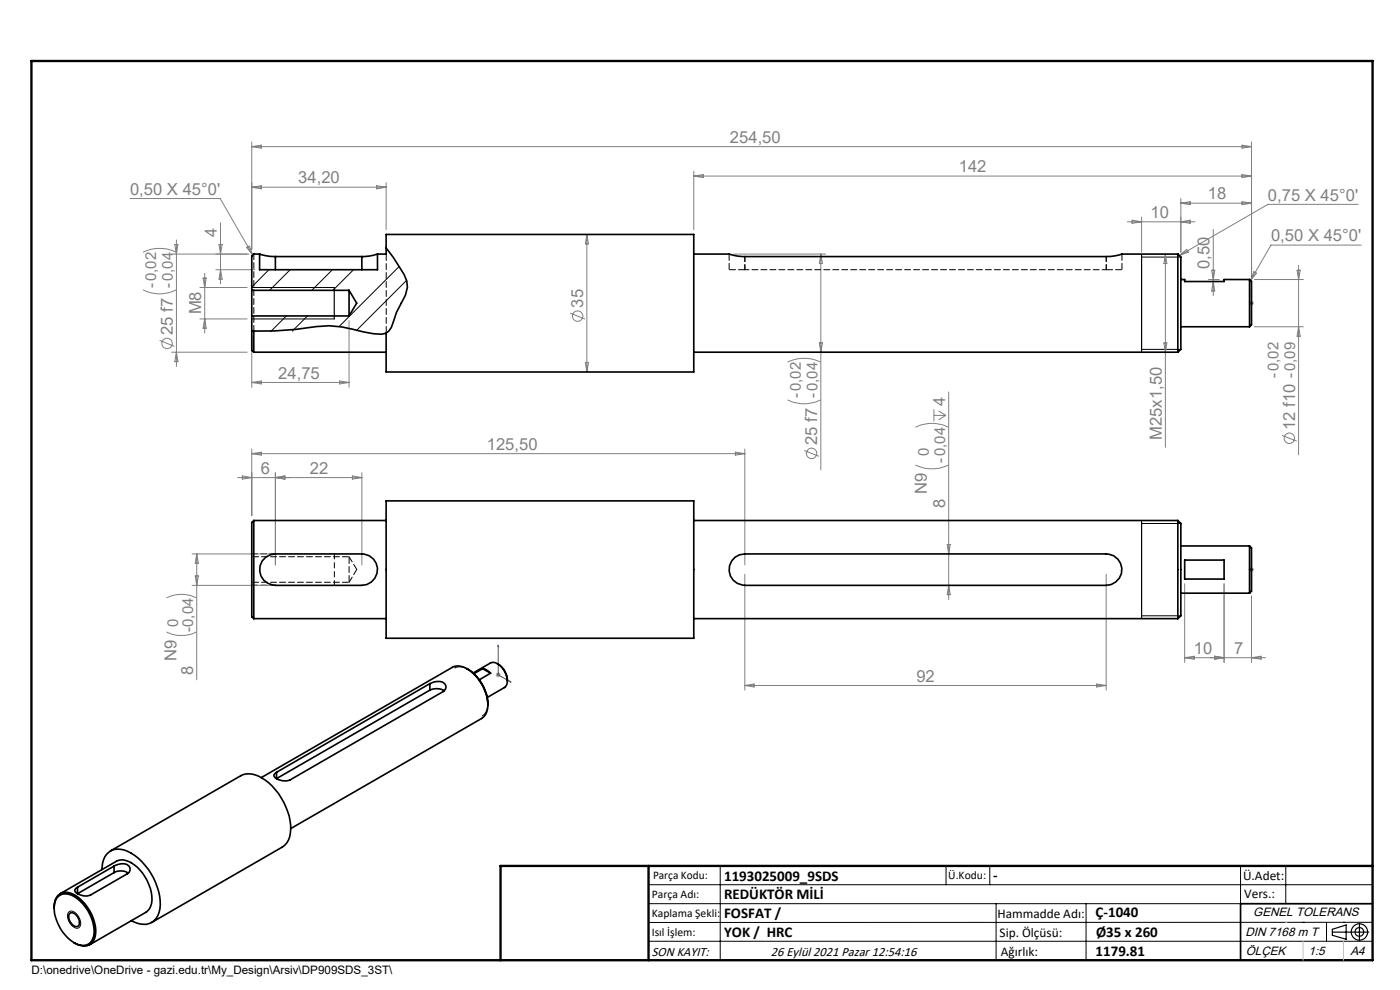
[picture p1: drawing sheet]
<svg xmlns="http://www.w3.org/2000/svg" width="297mm" height="210mm" viewBox="0 0 297 210" stroke-linecap="round" stroke-linejoin="round" font-family="sans-serif">
<g fill="none" stroke="#808080" stroke-width=".21">
<path d="M53.4 39.7l2-.3v.7zM53.4 39.7h28.5M53.4 30.1v22.8M53.4 31.1l2-.3v.6zM53.4 31.1h212.1M79.9 39.4l2 .3-2 .4zM81.9 38.7v10M147.2 36.3v12.4M147.2 37.4h118.3M147.2 37.4l2-.4v.7zM263.5 30.8l2 .3-2 .3zM263.5 37l2 .4-2 .3z"/>
<path d="M265.5 30.1v28.2M27.6 42.1h19.1l6.9 12M30.3 53.5a8 8 0 0 1 7.1 0M37.1 51.9h.6l-.3 2zM37.4 50.9v26.8M43.1 59h.6l-.3 2zM43.4 58v12.7M45.8 57.2h8.3M46.5 51.9h.6l-.3 2zM46.8 47.3v12.9M46.8 57.2l.3 2h-.6zM52.4 52.5l.5-.3 .7 1.9z"/>
<path d="M52.8 53.9h-16.4M124.5 49.7v29.2M124.5 49.7l.3 2h-.6zM155.7 53.9h19.5M174.1 53.9l.4 2h-.7zM174.1 53.9v45.8M239.2 47.1h14.3M240.2 46.7l2 .4-2 .3zM242.2 46v7.5M247.2 53.9v41M247.2 53.9l.3 2h-.6zM250.2 54.2l1.5-1.3 .4 .6z"/>
<path d="M250.5 47.1l2-.4v.7zM250.5 42.1v11.4M250.5 43.1h15M250.5 43.1l2-.3v.6zM256.4 59.3h2.3M257 57.3h.7l-.3 2zM257.4 48.7v14M257.4 59.7l.3 2h-.7zM263.5 42.8l2 .3-2 .3zM266 57.6l.6 .4-1.3 1.5zM266.1 59.3h10.4M275.2 57.3h.6l-.3 2z"/>
<path d="M275.5 56.3v40.2M288.1 43.3h-19.1l-18.8 10.9M288.7 52h-19.1l-4.3 7.5M30.3 61.5a7.7 7.7 0 0 0 7.1 0M33.9 72.2l3.1 1.3M36.4 74.7h16M37.4 74.7l.3 2h-.6zM42.4 61h10M42.4 67.7h10M43.4 67.7l.3 1.9h-.6zM53.4 71.2v11M74 68v14.2"/>
<path d="M121 66.4l3.1 1.3M124.2 76.9h.6l-.3 2zM167.1 76.8a8 8 0 0 1 7 0M173.8 72.7h.7l-.4 2zM246.9 72.7h.6l-.3 2zM265 64.3h1M265.1 64l.8 .7M265.5 63.8v1M265.9 64l-.8 .7M266.1 69.3h10.4M275.5 69.3l.3 2h-.6zM53.4 81.1h20.6"/>
<path d="M53.4 81.1l2-.3v.6zM53.4 95.2v14.2M53.4 96.2l2-.3v.6zM53.4 96.2h104.6M72 80.8l2 .3-2 .3zM156 95.9l2 .3-2 .3zM158 95.2v24.6M167.1 84.8a8 8 0 0 0 7 0M170.6 95.6l3.1 1.2M194.2 98.6a8 8 0 0 0 7 0M194.2 90.6a8 8 0 0 1 7 0M198.1 86.8v2.6"/>
<path d="M198.1 88.1h2.5M199.1 87.2l1.5 .9M200.6 88.1l-1.5 1M201.3 83.1v44.1M272 92.3l3.1 1.3M40.7 117.5h16.7M41.7 117.5v26.7M41.7 117.5l.4 2h-.7zM51.4 101l2 .3-2 .3zM58.4 101.3l2-.3v.6zM58.4 100.3v19.5M74.8 101l2 .3-2 .3z"/>
<path d="M76.8 100.3v19.5M76.8 101.3h-26.4M200.9 115.5h.7l-.3 2zM35.3 134a7.2 7.2 0 0 0 6.4 0M35.3 126.8a7.2 7.2 0 0 1 6.4 0M40.7 124.2h16.7M41.4 122.2h.7l-.4 2zM158 121.8v24.6M201.3 124.2l.3 1.9h-.7zM234.7 121.8v24.6M251.3 123.8v16.7M251.3 139.5h17.2"/>
<path d="M251.3 139.5l2-.3v.6zM257.7 139.2l2 .3-2 .3zM259.7 123.8v16.7M265 120.8h1M265.1 120.5l.8 .7M265.5 120.3v1M265.5 126.4v14.1M265.5 139.5l2-.3v.6zM265.9 120.5l-.8 .7M105.2 143.1h1M105.3 142.8l.7 .7M105.7 142.6v1"/>
<path d="M106 142.8l-.7 .7M158 145.4h76.7M158 145.4l2-.3v.6zM232.7 145.1l2 .3-2 .3z"/>
<circle cx="35.4" cy="72.8" r="1.1"/>
<circle cx="122.5" cy="67.1" r="1.09"/>
<circle cx="172.2" cy="96.2" r="1.1"/>
<circle cx="273.5" cy="93" r="1.11"/>
</g>
<g fill="none" stroke="#000" stroke-width=".21">
<path d="M242.2 54.5h8.3M53.4 61h17.5M53.4 67.7h17.5M242.2 74.1h8.3M242.2 111h8.3M242.2 130.6h8.3M96.4 141.7a3.8 3.8 0 0 1 4.5 1.5 8.2 8.2 0 0 1 2.4 7.3 2.14 2.14 0 0 1-1 1.4M14.5 193.6a1.23 1.23 0 0 1 1.9 .5l.3 .4a1.54 1.54 0 0 1-.3 2.4 2.61 2.61 0 0 1-1.9-3.3zM137.6 187.7h153.6M137.6 191.7h153.6M137.6 199.7h153.6M152.8 183.7v20"/>
<path d="M200.7 183.7v4M210 183.7v4M211.3 191.7v12M230.4 191.7v12M263.2 183.7v20M272.8 183.7v8M276.4 195.6h.1M281.4 195.6v4.1M285 195.6h.1M291.2 195.6l-153.6 .1"/>
</g>
<g fill="none" stroke="#000" stroke-width=".25">
<path d="M242.2 53.9v20.8M70.9 61v6.7M242.2 110.4v20.8M282.6 197.7h7.8M282.6 197.1l3-.9v3l-3-.8zM288.4 195.8v3.8M106.2 203.7h185"/>
<circle cx="288.4" cy="197.7" r="1.74"/>
<circle cx="288.4" cy="197.7" r=".93"/>
</g>
<path d="M70.9 117.6v6.5" fill="none" stroke="#000" stroke-width=".21" stroke-dasharray="1.3 .6" stroke-dashoffset=".2" stroke-linecap="butt"/>
<path d="M265.5 56.6v.4v-.4M265.5 56.6v7.7M265.5 64.2v.2zM265.5 64.3h.1M105.7 136.8l.1 .4-.2-.1zM105.7 136.8v6.3l2.7 1.6M265.5 124.7v-.4v.4M265.5 120.7v.2zM265.5 120.8h.1M265.5 120.8v3.9M108.2 144.5l.2 .2-.2-.1z" fill="none" stroke="#00f" stroke-width=".21"/>
<path d="M58.4 117.5h-5M70.9 117.5v.1M53.4 124.1h5" fill="none" stroke="#000" stroke-width=".21" stroke-dasharray="1.3 .6"/>
<path d="M291.2 191.7h-28v12" fill="none" stroke="#000" stroke-width=".35"/>
<path d="M6.7 12.9h284.5v190.8h-284.5zM137.6 183.7v20M291.2 183.7h-185v20" fill="none" stroke="#000" stroke-width=".5"/>
<path d="M276.4 199.7v4M285 199.7v4" fill="none" stroke="#c0c0c0" stroke-width=".21"/>
<path d="M272.8 195.6h.1" fill="none" stroke="#c0c0c0" stroke-width=".25"/>
<g fill="#00f">
<path d="M265.5 64.2v.2zM265.5 56.6v.4z"/>
<path d="M108.2 144.5l.2 .2-.2-.1zM105.7 136.8l.1 .4-.2-.1zM265.5 124.3v.4zM265.5 120.7v.2z"/>
</g>
<path d="M57 57.2l-3.6 3.7M61.6 57.2l-4.4 4.4M70.5 57.2l-4.4 4.4M75 57.2l-4.4 4.4M84.7 56.5l-12.7 12.7M86.3 59.5l-10.6 10.6M60.7 67l-3.3 3.4M65.2 67l-3.2 3.2" fill="none" stroke="#000" stroke-width=".21"/>
<g fill="none" stroke="#000" stroke-width=".35">
<path d="M55.1 53.9l1.3 .3 2 .2M55.1 53.9h-1.3l-.4 .4v7.3M55.1 53.9v3.3h25v-3.3M58.4 54.4h18.4M58.4 54.4v2.8M76.8 54.4v2.8M80.1 53.9l-1.7 .4-1.6 .1M81.9 52.6v-2.9h65.3v29.2h-65.3v-8.2M81.9 52.6a31.9 31.9 0 0 1 4.4 7l.1 1.4-.4 1.6a25 25 0 0 0-3 6.9l-.5 .7-.6 .5M81.9 52.6v1.3h-1.8M147.2 53.9h7.5l2.8 .5h77.2l2-.2 1.2-.3h12M249.9 53.9v20.8"/>
<path d="M249.9 53.9l.6 .6v19.6l-.6 .6M250.5 59.3h.8v.4h8.4v-.4h5.4M265.1 59.3a1.26 1.26 0 0 1 .4 1.4v7.2a1.18 1.18 0 0 1-.4 1.4M265.1 59.3v10M53.4 70.2v3a1.34 1.34 0 0 0 .4 1.5M53.4 61.6v5.4M53.4 70.2h.4M53.4 67h20.6M53.4 61.6h20.6M53.4 67v3.2M53.8 70.2v4.5M53.8 70.2h4.5l4.4-.3 4.4-.6a24 24 0 0 1 10 1.1l2.1 .4 1.7 .1 1-.2"/>
<path d="M53.8 74.7h28.1M74 61.6v5.4M74 61.6l1.7 2.7-1.7 2.7M147.2 74.7h102.7M250.5 69.3h14.6M53.8 110.4v20.8M53.8 110.4a1.7 1.7 0 0 0-.4 1.8v18.6l.4 .4M53.8 110.4h28.1M56.4 118.2l1-.5 1-.2h18.4a3.3 3.3 0 0 1 3.3 3.3 3.3 3.3 0 0 1-3.3 3.4h-18.4a3.3 3.3 0 0 1-3.1-2.3 3.3 3.3 0 0 1 1.1-3.7zM81.9 106.2h65.3v29.2h-65.3zM147.2 110.4h102.7M156 118.2l.9-.5 1.1-.2h76.7a3.3 3.3 0 0 1 3.3 3.3 3.3 3.3 0 0 1-3.3 3.4h-76.7a3.3 3.3 0 0 1-3.2-2.3 3.3 3.3 0 0 1 1.2-3.7z"/>
<path d="M249.9 110.4v20.8M249.9 110.4a1.7 1.7 0 0 1 .6 2v18.2l-.6 .6M250.5 115.8h14.6M251.3 118.8h8.4v4h-8.4zM265.1 115.8a1.21 1.21 0 0 1 .4 1.5v7.1a1.18 1.18 0 0 1-.4 1.4M265.1 115.8v10M53.8 131.2h28.1M147.2 131.2h102.7M250.5 125.8h14.6M91.2 145a2.91 2.91 0 0 1 3.1 0 1.04 1.04 0 0 1-.2 1.7l-32.6 18.7a3.1 3.1 0 0 1-3.4-.7v-.3l.6-.6M91.2 146.4l1.4-.3 1 .1 .6 .3M91.2 145l-32.5 18.8"/>
<path d="M91.2 146.4l-32.5 18.8v-1.4M91.2 145v1.4M99.1 141.8a2.92 2.92 0 0 0-3.1-.2l-40.6 23.4M99.1 141.8a9.4 9.4 0 0 1 4.3 8.6 2.73 2.73 0 0 1-1.2 2l-40.5 23.3M99.1 141.8a9.1 9.1 0 0 1 4.4 7.7M102.4 141.8a2.85 2.85 0 0 1 1.7 1M102.4 141.8l-1.9 1.1M102.4 141.8l1.7 1M104.1 142.8l-2.4 1.4M105.5 140.8a1.45 1.45 0 0 0-1.5-.2l-3.6 2.2M105.5 140.8a4.4 4.4 0 0 1 2 4.4l-.4 .6-3.7 2.1M105.5 140.8a4.2 4.2 0 0 1 2.1 3.7"/>
<path d="M11.5 192.6a2.96 2.96 0 0 1 2.2-3.3 6.1 6.1 0 0 1 4.9 3.2 7.9 7.9 0 0 1 1.4 6.8 2.43 2.43 0 0 1-3.5 1.1l-.8-.4M12.4 190.1a3.5 3.5 0 0 1 4.6 1 8.8 8.8 0 0 1 2.9 7.5 2.35 2.35 0 0 1-3.5 1.7 8.9 8.9 0 0 1-4.8-8.7l.5-1.1zM12.8 189.6l11.9-6.9a2.92 2.92 0 0 1 3.1 .3 9.4 9.4 0 0 1 4.4 8.5 2.75 2.75 0 0 1-1.3 2l-11.9 6.9M14.7 193.8a1.18 1.18 0 0 1 1.8 .7 1.45 1.45 0 0 1 0 2 2.01 2.01 0 0 1-1.8-2.7zM21.6 184.5a3.8 3.8 0 0 1 3.3-4.4 8.6 8.6 0 0 1 6.5 4.2 11.6 11.6 0 0 1 2.4 9.2 3.4 3.4 0 0 1-4.8 2.3l-1.1-.5M23.4 180.5l27.7-16a4.8 4.8 0 0 1 5.2 1 13.7 13.7 0 0 1 5.4 10.4 4.2 4.2 0 0 1-1.8 3.8l-27.7 16M24.2 183.7a2.82 2.82 0 0 1 3.1 0 1.07 1.07 0 0 1-.3 1.6l-7.7 4.5a2.97 2.97 0 0 1-3.4-.8l.2-.5 .3-.3M24.2 185.1a3.1 3.1 0 0 1 3 .1M24.2 183.7l-7.8 4.5M24.2 185.1l-7.8 4.5v-1.4M24.2 183.7v1.4"/>
</g>
<path d="M53.9 70.2v-16.3" fill="none" stroke="#000" stroke-width=".21" stroke-dasharray="1.3 .6" stroke-dashoffset=".1"/>
<path d="M154.7 57.2h3.3M154.7 53.9v3.3M234.7 57.2h3.3M238 57.2v-3.3M81.9 70.6v-16.7" fill="none" stroke="#000" stroke-width=".21" stroke-dasharray="1.3 .6" stroke-dashoffset="-.1"/>
<path d="M158 57.2v-2.8M234.7 57.2v-2.8" fill="none" stroke="#000" stroke-width=".21" stroke-dasharray="1.3 .6" stroke-dashoffset=".2"/>
<path d="M158 57.2h76.7" fill="none" stroke="#000" stroke-width=".21" stroke-dasharray="1.3 .6" stroke-dashoffset=".4"/>
<path d="M74.1 118.1h-20.7M53.4 123.5h20.7M74.1 123.5v-5.4" fill="none" stroke="#000" stroke-width=".21" stroke-dasharray="1.3 .6" stroke-dashoffset="-.2"/>
<path d="M74.1 123.5l1.6-2.7M75.7 120.8l-1.6-2.7" fill="none" stroke="#000" stroke-width=".21" stroke-dasharray="1.3 .6"/>
<g font-size="3.5" fill="#808080">
<text x="154.9" y="30.3">254,50</text>
<text x="27.6" y="41.3">0,50 X 45°0'</text>
<text x="63.3" y="38.9">34,20</text>
<text x="203.4" y="36.5">142</text>
<text x="244.1" y="46.2">10</text>
<text x="256.2" y="42.3">18</text>
<text x="269" y="42.5">0,75 X 45°0'</text>
<text x="46" y="50.2" transform="rotate(-90 46 50.2)">4</text>
<text x="269.6" y="51.2">0,50 X 45°0'</text>
<text x="256.6" y="57.1" transform="rotate(-90 256.6 57.1)">0,50</text>
<text x="123.7" y="65.3" transform="rotate(-90 123.7 65.3)">35</text>
<text x="36.6" y="71.1" transform="rotate(-90 36.6 71.1)">25 f7 -0,04</text>
<text x="42.6" y="66.7" transform="rotate(-90 42.6 66.7)">M8</text>
<text x="59" y="80.3">24,75</text>
<text x="200.5" y="86.2" transform="rotate(-90 200.5 86.2)">4</text>
<text x="103.3" y="95.4">125,50</text>
<text x="173.4" y="94.4" transform="rotate(-90 173.4 94.4)">25 f7 -0,04</text>
<text x="246.5" y="93.3" transform="rotate(-90 246.5 93.3)">M25x1,50</text>
<text x="274.7" y="91.2" transform="rotate(-90 274.7 91.2)">12 f10 -0,09</text>
<text x="55.3" y="100.5">6</text>
<text x="65.8" y="100.5">22</text>
<text x="196.6" y="104.9" transform="rotate(-90 196.6 104.9)">N9</text>
<text x="200.5" y="107.7" transform="rotate(-90 200.5 107.7)">8</text>
<text x="37.4" y="140.3" transform="rotate(-90 37.4 140.3)">N9</text>
<text x="41" y="143.2" transform="rotate(-90 41 143.2)">8</text>
<text x="253.3" y="138.7">10</text>
<text x="261.8" y="138.7">7</text>
<text x="194.4" y="144.6">92</text>
</g>
<g font-size="3.2" fill="#808080">
<text x="33.2" y="61.1" transform="rotate(-90 33.2 61.1)">-0,02</text>
<text x="271.2" y="80.2" transform="rotate(-90 271.2 80.2)">-0,02</text>
<text x="169.9" y="84.4" transform="rotate(-90 169.9 84.4)">-0,02</text>
<text x="197" y="96.8" transform="rotate(-90 197 96.8)">0</text>
<text x="200.5" y="98.2" transform="rotate(-90 200.5 98.2)">-0,04</text>
<text x="37.8" y="133" transform="rotate(-90 37.8 133)">0</text>
<text x="41" y="134" transform="rotate(-90 41 134)">-0,04</text>
</g>
<g font-size="3.2">
<text x="153.6" y="186.8">1193025009_9SDS</text>
<text x="153.6" y="190.8">REDÜKTÖR MİLİ</text>
<text x="210.7" y="186.6">-</text>
<text x="153.6" y="194.8">FOSFAT /</text>
<text x="232.4" y="194.5">Ç-1040</text>
<text x="153.6" y="198.8">YOK / HRC</text>
<text x="232.4" y="202.8">1179.81</text>
<text x="232.5" y="198.8">Ø35 x 260</text>
</g>
<g font-size="2.8">
<text x="263.7" y="186.7">Ü.Adet:</text>
<text x="263.9" y="190.5">Vers.:</text>
<text x="211.6" y="194.8">Hammadde Adı:</text>
<text x="138.3" y="202.8">SON KAYIT:</text>
<text x="163.6" y="202.8">26 Eylül 2021 Pazar 12:54:16</text>
<text x="212.1" y="198.7">Sip. Ölçüsü:</text>
<text x="212.3" y="202.7">Ağırlık:</text>
</g>
<g font-size="2.6">
<text x="265.9" y="194.4">GENEL TOLERANS</text>
<text x="264.2" y="198.5">DIN 7168 m T</text>
<text x="264.3" y="202.6">ÖLÇEK</text>
<text x="277.6" y="202.6">1:5</text>
<text x="286.5" y="202.6">A4</text>
</g>
<g font-size="2.5">
<text x="138.3" y="190.5">Parça Adı:</text>
<text x="138.5" y="186.5">Parça Kodu:</text>
<text x="201.2" y="186.5">Ü.Kodu:</text>
<text x="138.3" y="194.5">Kaplama Şekli:</text>
<text x="138.3" y="198.6">Isıl İşlem:</text>
<text x="6.7" y="206.7">D:\onedrive\OneDrive - gazi.edu.tr\My_Design\Arsiv\DP909SDS_3ST\</text>
</g>
</svg>
